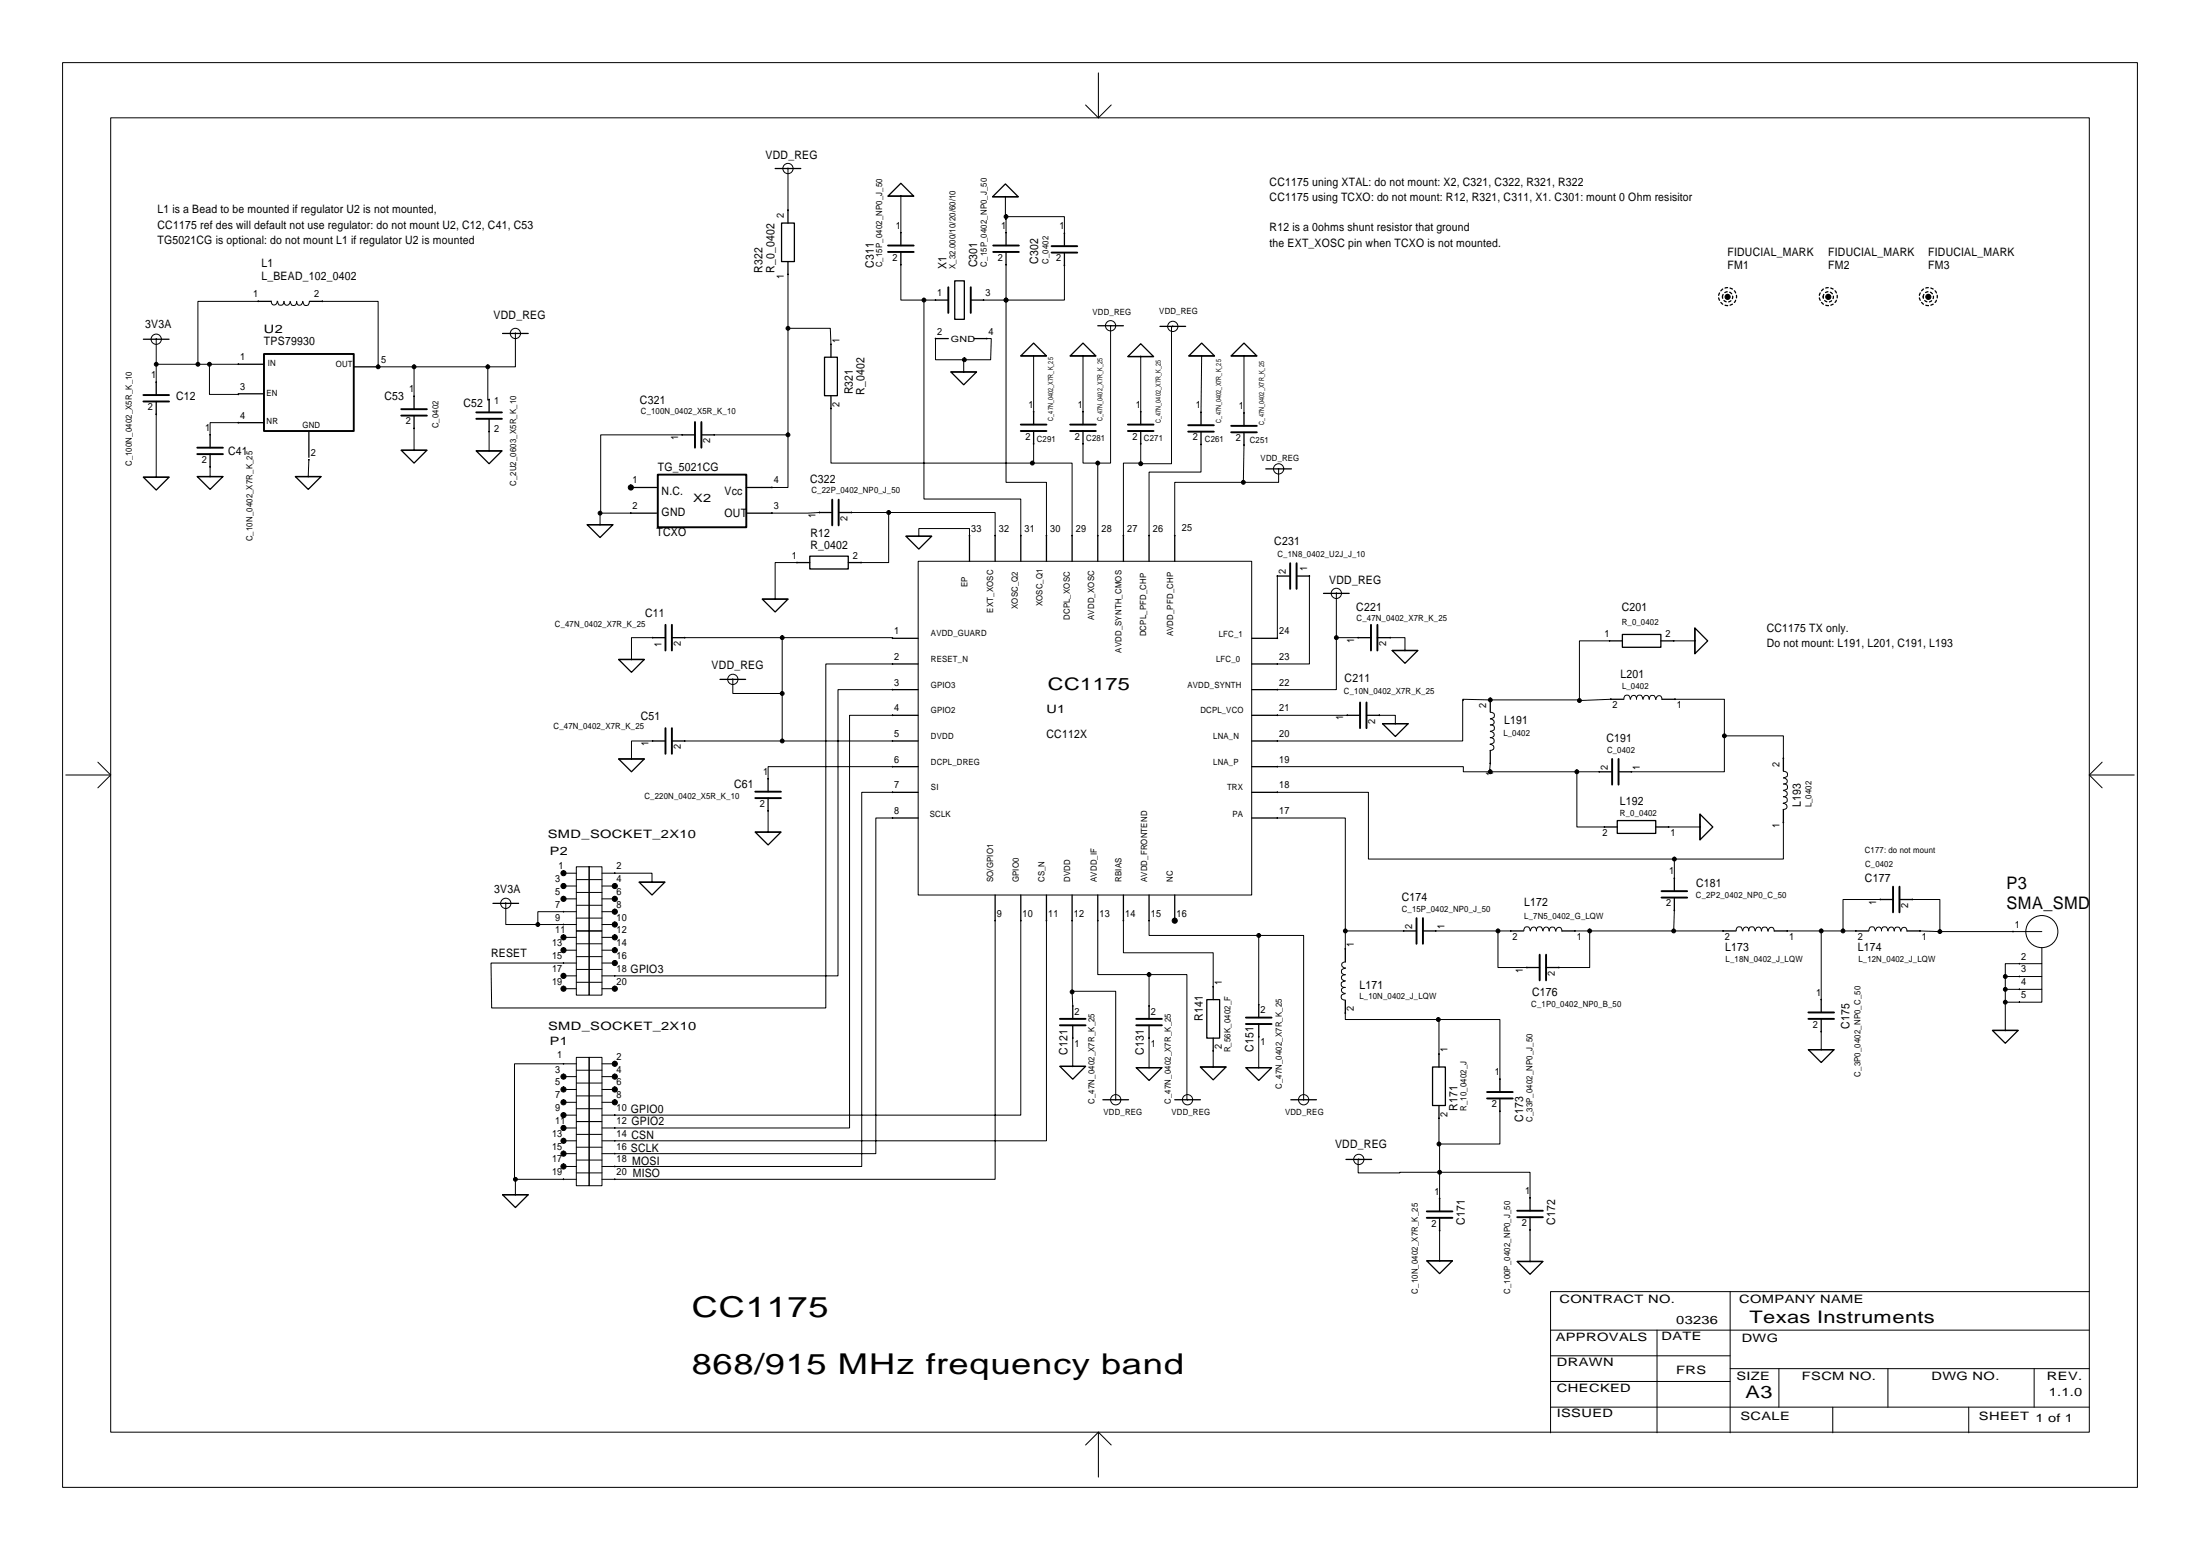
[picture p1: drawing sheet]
<svg xmlns="http://www.w3.org/2000/svg" width="436mm" height="307mm" viewBox="0 0 436 307" stroke-linecap="round" stroke-linejoin="round" font-family="sans-serif">
<g fill="none" stroke="#000" stroke-width=".2">
<path d="M12.4 12.4h410.8v281.9h-410.8zM217.5 14.4v8.9M21.9 23.3h391.8v260.1h-391.8zM156 33.3v8.3M178.4 38.8v7.2M199.1 38.9v4.5h.1v-.5M215 20.8l2.5 2.5M220 20.8l-2.5 2.5M51.1 59.6h-11.9v12.5M53.7 59.6v.2a.56 .56 0 0 0 .3 .5 .56 .56 0 0 0 .6-.1l.3-.6M55 59.6a.63 .63 0 0 0 .2 .8 .63 .63 0 0 0 .8-.1l.2-.7M56.3 59.6v.2a.56 .56 0 0 0 .3 .6 .56 .56 0 0 0 .6-.1l.2-.7"/>
<path d="M57.5 59.7a.63 .63 0 0 0 .3 .7 .63 .63 0 0 0 .7-.1l.2-.6M58.7 59.6v.2a.56 .56 0 0 0 .4 .6 .56 .56 0 0 0 .6-.1l.2-.7M60 59.7a.63 .63 0 0 0 .3 .7 .63 .63 0 0 0 .7-.1l.2-.6M63.8 59.6h11.1v13h21.7M156 54.3v31.8M178.4 52.4v7h4.6M183 59.4v39.4h19.1v7.2M183 59.4h2.2M194.8 59.4h4.4M199.2 59.4v36.1h8v10.5M199.2 59.4h.1M199.2 42.9h11.6v3.3"/>
<path d="M199.2 42.9v3.1M199.2 52.4v7M210.8 52.5v6.9h-11.6M30.9 72.1h16.3M30.9 67.1v8.5M41.5 72.1v6h5.7M82 72.6v5.8M96.6 72.6v6.6l.2-.1M102.1 66v6.6h-5.5M156 65h8.4l.1 3.1M185.2 67v4.2h5.8M191 71.2h-.2v2.4"/>
<path d="M195.4 67h.9l-.1 4.2h-5.2M204.7 70.4v11.1M214.4 70.4v11.1M219.9 64.5v27.1h-2.5M225.9 70.6v10.9M232.2 64.6h-.2v27.2h-6.1M237.9 70.4l-.1 11.2M246.3 70.4v11.3M30.9 82v12.4M41.6 92.4v1.9M47.2 83.6h-5.6v2.5M61.2 91l-.2 3.3"/>
<path d="M82 84.8v4.3M96.8 85.4v3.8M135.1 86.1h-16.2v15.4h-.1M141.4 86.1h14.6M156 86.1v10.4h-3.1M164.5 80.8v10.8h39.9M204.4 91.6h7.9v14.4M204.7 87.8v3.8h-.3M214.4 87.8v3.8h3M217.4 91.6v14.4M225.9 91.8v-.2h-3.4v14.4M225.9 87.8v4"/>
<path d="M237.8 88v5.4h-10.3v12.6M246.2 95.5h-13.6v10.5M246.3 88.1l-.1 7.4M253.2 92.8v2.7h-7M118.8 101.5h6.1M118.8 101.5v2.3M157.8 111.3h-4.3v7.3M162.3 101.4l-9.4 .1M168.6 101.4h7.4M176 101.4h21.1v4.6M176 101.4v9.9h-5.5M181.8 111.1h66.1v66h-66.1z"/>
<path d="M192 106v-1.4h-10.1v1.5M252.9 114v12.3M259.3 114v17.4h-6.4M264.6 117.4v8.8M129.2 126.2h-4.2v4.3M135.6 126.2h19.3M145.1 134.4v2.8h9.8M154.9 126.2h21.8v.1M154.9 126.2v20.4M176.7 136.5h-10.8v56.6h-46.7M176.7 131.4h-13.2v68.1h-66.1l-.2-8.9h16.9M264.6 126.2v10.3h-11.7"/>
<path d="M264.6 126.2h4.3M275.3 126.2h2.9v2.5M295.1 138.5l-5.5-.1 .2 .2h-.2v8h-36.7M295.1 138.5h17.6v.1M295.1 138.4v.1M318.7 126.8h-6v11.8M319 138.4l-6.3 .2M321.6 138.3l.2-.6a.63 .63 0 0 1 .7-.1 .63 .63 0 0 1 .3 .7M322.9 138.4l.2-.7a.59 .59 0 0 1 .7 0 .59 .59 0 0 1 .3 .7M324.1 138.3l.2-.6a.63 .63 0 0 1 .7-.1 .63 .63 0 0 1 .3 .7M325.4 138.4l.2-.7a.59 .59 0 0 1 .7 0 .59 .59 0 0 1 .2 .7M326.6 138.4l.2-.7a.63 .63 0 0 1 .8 0 .63 .63 0 0 1 .2 .7"/>
<path d="M327.9 138.4l.3-.6a.59 .59 0 0 1 .7 0 .59 .59 0 0 1 .2 .6M331.4 126.8h4.2M331.7 138.4h9.7v7.2M13 153.4h8.9M19.4 150.8l2.5 2.6M21.9 153.4l-2.5 2.5M129.2 146.6h-4.2v3.6M135.6 146.6h41.1M176.7 141.6h-8.5v81.6h-49M176.7 156.8h-6.1v74h-51.4M176.7 151.7h-24.6v2.4M252.9 151.7h36.9v1h5.3"/>
<path d="M252.9 156.8h18.1v13.2h60.5M252.9 141.6h13.9M273.1 141.6h3.2v1.6M295 147.3l.7 .3a.59 .59 0 0 1 0 .7 .59 .59 0 0 1-.7 .2M295.1 151.1l-.1 1.4 .1 .2M295.1 144.8l.7 .2a.59 .59 0 0 1 0 .7 .59 .59 0 0 1-.7 .2M295.1 142.3l.7 .2a.59 .59 0 0 1 0 .7 .59 .59 0 0 1-.7 .3M295.1 146l.7 .2a.63 .63 0 0 1 0 .8 .63 .63 0 0 1-.7 .2M295.1 152.7h21.6M295.1 143.5l.7 .2a.63 .63 0 0 1 .1 .7 .63 .63 0 0 1-.8 .3M295.1 141l.7 .2a.63 .63 0 0 1 .1 .7 .63 .63 0 0 1-.8 .3M312.2 152.7v10.9h5.5"/>
<path d="M341.4 145.6v7.1h-18.4M341.4 145.6h11.7v4.5M353.1 159l.6 .3a.59 .59 0 0 1 .1 .7 .59 .59 0 0 1-.7 .2M353.1 156.5l.7 .2a.59 .59 0 0 1 0 .7 .59 .59 0 0 1-.7 .2M353.1 154l.7 .2a.59 .59 0 0 1 0 .7 .59 .59 0 0 1-.7 .2M353.1 157.7l.7 .2a.63 .63 0 0 1 0 .7 .63 .63 0 0 1-.7 .3M353.2 155.1l.6 .2a.63 .63 0 0 1 .1 .8 .63 .63 0 0 1-.7 .3M353.2 152.7l.6 .2a.63 .63 0 0 1 .1 .7 .63 .63 0 0 1-.7 .3M413.7 153.4l2.6 2.5M413.7 153.4h8.9M416.3 150.8l-2.6 2.6M100.1 178.8v4.2h6.4"/>
<path d="M111.6 172.8h2.5M111.6 175.3h2.5M111.6 177.9h2.5M114.1 171.5h2.6v12.7h-2.6zM114.1 174.1h5.1M114.1 176.6h5.1M114.1 179.1h5.1M116.7 171.5h2.5v12.7h-2.5zM119.2 172.8h9.9v1.8M119.2 175.3h2.5M119.2 177.9h2.5M152.1 160.5v4.2"/>
<path d="M176.7 161.9h-3.3v66.4h-54.2M252.9 161.9h13.5v22.3M330.4 163.6h6.2M331.5 170v3.8M353.1 162.8v7.2h-21.6M372.3 178h-7.4v6.2M378.7 178h5.4v6.4M106.5 183h7.6M111.6 185.5h2.5M111.6 188h2.5M111.6 193.1h2.5M111.6 195.7h2.5"/>
<path d="M114.1 180.4h-7.6v2.6M114.1 184.2h2.6v12.7h-2.6zM114.1 181.7h5.1M114.1 186.8h5.1M114.1 189.3h5.1M114.1 191.8h5.1M114.1 194.4h5.1M116.7 184.2h2.5v12.7h-2.5zM119.2 183h2.5M119.2 180.4h2.5M119.2 185.5h2.5M119.2 188h2.5"/>
<path d="M119.2 190.6h2.5M119.2 195.7h2.5M197.1 182.2v51.2h-77.9M202.1 182.2v38.5h-82.9M207.2 182.2v43.6h-88M212.3 196.3v-.1h8.6v21.4M212.3 196.3l.1 2.8M212.3 182.2v14.1M217.4 182.2v10.7h10.1M222.5 182.2v6.3h17.7v6.8M227.5 192.9h7.5v24.7h.2M227.5 182.2v2.9h21.7"/>
<path d="M227.5 192.9v6.2M249.2 185.1h8.9v32.5M249.2 185.1v13.7M266.3 194.2a.63 .63 0 0 0-.7 .2 .63 .63 0 0 0 .1 .8l.6 .2M266.3 196.7a.63 .63 0 0 0-.7 .2 .63 .63 0 0 0 .1 .8l.6 .2M266.4 192.9h-.2a.56 .56 0 0 0-.5 .3 .56 .56 0 0 0 0 .6l.7 .3M266.4 195.4h-.2a.56 .56 0 0 0-.5 .3 .56 .56 0 0 0 0 .6l.7 .3M266.4 191.6a.63 .63 0 0 0-.7 .3 .63 .63 0 0 0 0 .8l.7 .2M266.4 184.2h11.5M266.4 184.2v3.6M266.4 190.4h-.2a.56 .56 0 0 0-.5 .3 .56 .56 0 0 0 .1 .6l.6 .2M284.3 184.2h14.9"/>
<path d="M296.6 184.2v7.3h5.7M301.7 184.2l.3-.7a.63 .63 0 0 1 .7 0 .63 .63 0 0 1 .3 .7M303.1 184.2l.2-.6a.59 .59 0 0 1 .7 0 .59 .59 0 0 1 .2 .6M304.2 184.2l.2-.7a.63 .63 0 0 1 .8 0 .63 .63 0 0 1 .3 .7M305.6 184.2l.2-.6a.59 .59 0 0 1 .7 0 .59 .59 0 0 1 .2 .6M306.8 184.2l.2-.6a.63 .63 0 0 1 .7-.1 .63 .63 0 0 1 .3 .7M308.1 184.3l.3-.7a.59 .59 0 0 1 .7 0 .59 .59 0 0 1 .2 .7M311.9 184.2h29.3M314.8 184.2v7.3h-6.1M331.5 180.2l-.1 4M343.8 184.2l.2-.7a.63 .63 0 0 1 .7 0 .63 .63 0 0 1 .3 .7M345.1 184.2l.3-.6a.59 .59 0 0 1 .7 0 .59 .59 0 0 1 .2 .6"/>
<path d="M346.3 184.2l.2-.7a.63 .63 0 0 1 .7 0 .63 .63 0 0 1 .3 .7M347.6 184.2l.3-.6a.59 .59 0 0 1 .7 0 .59 .59 0 0 1 .2 .6M348.8 184.2l.2-.6a.63 .63 0 0 1 .8-.1 .63 .63 0 0 1 .2 .7M350.1 184.3l.3-.7a.59 .59 0 0 1 .7 0 .59 .59 0 0 1 .2 .7M353.9 184.2h13.6M360.6 184.2v13.6M370.1 184.2l.2-.7a.63 .63 0 0 1 .7 0 .63 .63 0 0 1 .3 .7M371.4 184.2l.3-.6a.59 .59 0 0 1 .7 0 .59 .59 0 0 1 .2 .6M372.6 184.2l.2-.7a.63 .63 0 0 1 .7 0 .63 .63 0 0 1 .3 .7M373.9 184.2l.2-.6a.59 .59 0 0 1 .7 0 .59 .59 0 0 1 .3 .6M375.1 184.2l.2-.6a.63 .63 0 0 1 .8-.1 .63 .63 0 0 1 .2 .7M376.4 184.3l.3-.7a.59 .59 0 0 1 .7 0 .59 .59 0 0 1 .2 .7"/>
<path d="M380.2 184.2l3.9 .2M384.1 184.4h20.2M397.1 195.8v8.1M404.3 190.7v2.5h-7.2v2.6M404.3 187.5v3.2h-7.2v2.5M404.3 193.2v2.6h-7.2M404.3 195.8v2.5h-7.2M111.6 213.1h2.5M111.6 215.6h2.5M111.6 218.1h2.5M114.1 210.5h-12.2v22.8l.2 .1M114.1 209.2h2.6v12.7h-2.6z"/>
<path d="M114.1 211.8h5.1M114.1 214.3h5.1M114.1 216.9h5.1M114.1 219.4h5.1M116.7 209.2h2.5v12.7h-2.5zM119.2 210.5h2.5M119.2 213.1h2.5M119.2 215.6h2.5M119.2 218.1h2.5M212.4 205.4v5.6M227.5 205.4v5.9M240.2 208v3.1"/>
<path d="M249.2 205.2v6.1M266.4 200.5v1.2h18.4M284.9 208.6v-6.9h-.1h12.2v11.9M297 219.9v6.5h-12.1M360.6 204.2v3.5M102.1 233.4h12M102.1 233.4v3M111.6 220.7h2.5M111.6 223.2h2.5M111.6 225.8h2.5M111.6 228.3h2.5M111.6 230.8h2.5"/>
<path d="M114.1 221.9h2.6v12.7h-2.6zM114.1 224.5h5.1M114.1 227h5.1M114.1 229.6h5.1M114.1 232.1h5.1M116.7 221.9h2.5v12.7h-2.5zM269.1 229.4h-.2v2.7l16.2-.1M284.9 226.4v.2h.2v5.4M284.9 221.3v5.1M285.1 232h17.9v5.1M285.1 232v5.2M285.1 243.5v6"/>
<path d="M303 243.4v6.2M342.6 255.6v27.9M413.7 255.6h-106.7v27.9M307 273.4h35.6M307 268.3h35.6M307 278.5h106.7M307 263.2h106.7M328.1 263.2v20.3M342.6 270.8h71.1M352.2 270.8v7.7M362.9 278.5v5M373.8 270.8v7.7"/>
<path d="M389.8 278.5v5M402.8 270.8v7.7M217.5 283.4v8.9M217.5 283.4l-2.5 2.6M217.5 283.4l2.5 2.6"/>
<circle cx="156" cy="33.3" r="1.02"/>
<circle cx="30.9" cy="67.1" r="1.02"/>
<circle cx="102.1" cy="66" r="1.02"/>
<circle cx="219.9" cy="64.5" r="1.02"/>
<circle cx="232.2" cy="64.6" r="1.02"/>
<circle cx="253.2" cy="92.8" r="1.02"/>
<circle cx="264.6" cy="117.4" r="1.02"/>
<circle cx="145.1" cy="134.4" r="1.02"/>
<circle cx="100.1" cy="178.8" r="1.02"/>
<circle cx="404.3" cy="184.4" r="3.2"/>
<circle cx="220.9" cy="217.6" r="1.02"/>
<circle cx="235.2" cy="217.6" r="1.02"/>
<circle cx="258.1" cy="217.6" r="1.02"/>
<circle cx="269.1" cy="229.4" r="1.02"/>
</g>
<g fill="#000" stroke="#000" stroke-width=".2">
<circle cx="156" cy="33.3" r=".06"/>
<circle cx="178.4" cy="38.8" r=".06"/>
<circle cx="199.1" cy="38.9" r=".06"/>
<circle cx="51.1" cy="59.6" r=".06"/>
<circle cx="63.8" cy="59.6" r=".06"/>
<circle cx="156" cy="54.3" r=".06"/>
<circle cx="156" cy="41.6" r=".06"/>
<circle cx="178.4" cy="52.4" r=".06"/>
<circle cx="178.4" cy="46" r=".06"/>
<circle cx="183" cy="59.4" r=".38"/>
<circle cx="185.2" cy="59.4" r=".06"/>
<circle cx="194.8" cy="59.4" r=".06"/>
<circle cx="199.2" cy="42.9" r=".38"/>
<circle cx="199.2" cy="59.4" r=".38"/>
<circle cx="199.2" cy="46" r=".06"/>
<circle cx="199.2" cy="52.4" r=".06"/>
<circle cx="210.8" cy="46.2" r=".06"/>
<circle cx="210.8" cy="52.5" r=".06"/>
<circle cx="342.1" cy="58.7" r=".51"/>
<circle cx="362" cy="58.7" r=".51"/>
<circle cx="381.8" cy="58.7" r=".51"/>
<circle cx="30.9" cy="67.1" r=".06"/>
<circle cx="30.9" cy="72.1" r=".38"/>
<circle cx="30.9" cy="75.6" r=".06"/>
<circle cx="39.2" cy="72.1" r=".38"/>
<circle cx="41.5" cy="72.1" r=".38"/>
<circle cx="47.2" cy="78.1" r=".06"/>
<circle cx="47.2" cy="72.1" r=".06"/>
<circle cx="74.9" cy="72.6" r=".38"/>
<circle cx="75.1" cy="72.6" r=".06"/>
<circle cx="82" cy="72.6" r=".38"/>
<circle cx="82" cy="78.4" r=".06"/>
<circle cx="96.6" cy="72.6" r=".38"/>
<circle cx="96.8" cy="79.1" r=".06"/>
<circle cx="102.1" cy="66" r=".06"/>
<circle cx="156" cy="65" r=".38"/>
<circle cx="164.5" cy="68.1" r=".06"/>
<circle cx="185.2" cy="67" r=".06"/>
<circle cx="190.8" cy="73.6" r=".06"/>
<circle cx="191" cy="71.2" r=".38"/>
<circle cx="195.4" cy="67" r=".06"/>
<circle cx="204.7" cy="70.4" r=".06"/>
<circle cx="214.4" cy="70.4" r=".06"/>
<circle cx="219.9" cy="64.5" r=".06"/>
<circle cx="225.9" cy="70.6" r=".06"/>
<circle cx="232.2" cy="64.6" r=".06"/>
<circle cx="237.9" cy="70.4" r=".06"/>
<circle cx="246.3" cy="70.4" r=".06"/>
<circle cx="30.9" cy="94.4" r=".06"/>
<circle cx="30.9" cy="82" r=".06"/>
<circle cx="41.6" cy="94.3" r=".06"/>
<circle cx="41.6" cy="86.1" r=".06"/>
<circle cx="41.6" cy="92.4" r=".06"/>
<circle cx="47.2" cy="83.6" r=".06"/>
<circle cx="61" cy="94.3" r=".06"/>
<circle cx="61.2" cy="91" r=".06"/>
<circle cx="82" cy="89.1" r=".06"/>
<circle cx="82" cy="84.8" r=".06"/>
<circle cx="96.8" cy="89.2" r=".06"/>
<circle cx="96.8" cy="85.4" r=".06"/>
<circle cx="124.9" cy="96.5" r=".51"/>
<circle cx="135.1" cy="86.1" r=".06"/>
<circle cx="141.4" cy="86.1" r=".06"/>
<circle cx="152.9" cy="96.5" r=".06"/>
<circle cx="156" cy="86.1" r=".38"/>
<circle cx="164.5" cy="80.8" r=".06"/>
<circle cx="204.4" cy="91.6" r=".38"/>
<circle cx="204.7" cy="87.8" r=".06"/>
<circle cx="204.7" cy="81.5" r=".06"/>
<circle cx="214.4" cy="87.8" r=".06"/>
<circle cx="214.4" cy="81.5" r=".06"/>
<circle cx="217.4" cy="91.6" r=".38"/>
<circle cx="225.9" cy="91.8" r=".38"/>
<circle cx="225.9" cy="81.5" r=".06"/>
<circle cx="225.9" cy="87.8" r=".06"/>
<circle cx="237.8" cy="81.6" r=".06"/>
<circle cx="237.8" cy="88" r=".06"/>
<circle cx="246.2" cy="95.5" r=".38"/>
<circle cx="246.3" cy="81.7" r=".06"/>
<circle cx="246.3" cy="88.1" r=".06"/>
<circle cx="253.2" cy="92.8" r=".06"/>
<circle cx="118.8" cy="101.5" r=".38"/>
<circle cx="118.8" cy="103.8" r=".06"/>
<circle cx="124.9" cy="101.5" r=".06"/>
<circle cx="152.9" cy="101.5" r=".06"/>
<circle cx="153.5" cy="118.6" r=".06"/>
<circle cx="157.8" cy="111.3" r=".06"/>
<circle cx="162.3" cy="101.4" r=".06"/>
<circle cx="168.6" cy="101.4" r=".06"/>
<circle cx="170.5" cy="111.3" r=".06"/>
<circle cx="176" cy="101.4" r=".38"/>
<circle cx="181.9" cy="106.1" r=".06"/>
<circle cx="192" cy="106" r=".06"/>
<circle cx="197.1" cy="106" r=".06"/>
<circle cx="202.1" cy="106" r=".06"/>
<circle cx="207.2" cy="106" r=".06"/>
<circle cx="212.3" cy="106" r=".06"/>
<circle cx="217.4" cy="106" r=".06"/>
<circle cx="222.5" cy="106" r=".06"/>
<circle cx="227.5" cy="106" r=".06"/>
<circle cx="232.6" cy="106" r=".06"/>
<circle cx="252.9" cy="114" r=".06"/>
<circle cx="259.3" cy="114" r=".06"/>
<circle cx="264.6" cy="117.4" r=".06"/>
<circle cx="125" cy="130.5" r=".06"/>
<circle cx="129.2" cy="126.2" r=".06"/>
<circle cx="135.6" cy="126.2" r=".06"/>
<circle cx="145.1" cy="134.4" r=".06"/>
<circle cx="154.9" cy="137.2" r=".38"/>
<circle cx="154.9" cy="126.2" r=".38"/>
<circle cx="176.7" cy="126.3" r=".06"/>
<circle cx="176.7" cy="136.5" r=".06"/>
<circle cx="176.7" cy="131.4" r=".06"/>
<circle cx="252.9" cy="136.5" r=".06"/>
<circle cx="252.9" cy="131.4" r=".06"/>
<circle cx="252.9" cy="126.3" r=".06"/>
<circle cx="264.6" cy="126.2" r=".38"/>
<circle cx="268.9" cy="126.2" r=".06"/>
<circle cx="275.3" cy="126.2" r=".06"/>
<circle cx="278.2" cy="128.7" r=".06"/>
<circle cx="295.1" cy="138.5" r=".38"/>
<circle cx="295.1" cy="138.4" r=".06"/>
<circle cx="312.7" cy="138.6" r=".38"/>
<circle cx="318.7" cy="126.8" r=".06"/>
<circle cx="319" cy="138.4" r=".06"/>
<circle cx="331.4" cy="126.8" r=".06"/>
<circle cx="331.7" cy="138.4" r=".06"/>
<circle cx="335.6" cy="126.8" r=".06"/>
<circle cx="125" cy="150.2" r=".06"/>
<circle cx="129.2" cy="146.6" r=".06"/>
<circle cx="135.6" cy="146.6" r=".06"/>
<circle cx="152.1" cy="154.1" r=".06"/>
<circle cx="154.9" cy="146.6" r=".38"/>
<circle cx="176.7" cy="146.6" r=".06"/>
<circle cx="176.7" cy="151.7" r=".06"/>
<circle cx="176.7" cy="141.6" r=".06"/>
<circle cx="176.7" cy="156.8" r=".06"/>
<circle cx="252.9" cy="156.8" r=".06"/>
<circle cx="252.9" cy="151.7" r=".06"/>
<circle cx="252.9" cy="146.6" r=".06"/>
<circle cx="252.9" cy="141.6" r=".06"/>
<circle cx="266.8" cy="141.6" r=".06"/>
<circle cx="273.1" cy="141.6" r=".06"/>
<circle cx="276.3" cy="143.2" r=".06"/>
<circle cx="295.1" cy="152.7" r=".38"/>
<circle cx="295.1" cy="151.1" r=".06"/>
<circle cx="312.2" cy="152.7" r=".38"/>
<circle cx="316.7" cy="152.7" r=".06"/>
<circle cx="323" cy="152.7" r=".06"/>
<circle cx="341.4" cy="145.6" r=".38"/>
<circle cx="353.1" cy="150.1" r=".06"/>
<circle cx="100.1" cy="178.8" r=".06"/>
<circle cx="111.6" cy="172.8" r=".51"/>
<circle cx="111.6" cy="175.3" r=".51"/>
<circle cx="111.6" cy="177.9" r=".51"/>
<circle cx="121.7" cy="172.8" r=".06"/>
<circle cx="121.7" cy="175.3" r=".51"/>
<circle cx="121.7" cy="177.9" r=".51"/>
<circle cx="129.1" cy="174.6" r=".06"/>
<circle cx="152.1" cy="160.5" r=".06"/>
<circle cx="152.1" cy="164.7" r=".06"/>
<circle cx="176.7" cy="161.9" r=".06"/>
<circle cx="252.9" cy="161.9" r=".06"/>
<circle cx="317.7" cy="163.6" r=".06"/>
<circle cx="330.4" cy="163.6" r=".06"/>
<circle cx="331.5" cy="173.8" r=".06"/>
<circle cx="331.5" cy="170" r=".38"/>
<circle cx="336.6" cy="163.6" r=".06"/>
<circle cx="353.1" cy="162.8" r=".06"/>
<circle cx="372.3" cy="178" r=".06"/>
<circle cx="378.7" cy="178" r=".06"/>
<circle cx="106.5" cy="183" r=".38"/>
<circle cx="111.6" cy="190.6" r=".06"/>
<circle cx="111.6" cy="180.4" r=".06"/>
<circle cx="111.6" cy="183" r=".06"/>
<circle cx="111.6" cy="185.5" r=".51"/>
<circle cx="111.6" cy="195.7" r=".51"/>
<circle cx="111.6" cy="193.1" r=".51"/>
<circle cx="111.6" cy="188" r=".51"/>
<circle cx="121.7" cy="193.1" r=".06"/>
<circle cx="121.7" cy="195.7" r=".51"/>
<circle cx="121.7" cy="180.4" r=".51"/>
<circle cx="121.7" cy="185.5" r=".51"/>
<circle cx="121.7" cy="188" r=".51"/>
<circle cx="121.7" cy="190.6" r=".51"/>
<circle cx="121.7" cy="183" r=".51"/>
<circle cx="197.1" cy="182.2" r=".06"/>
<circle cx="202.1" cy="182.2" r=".06"/>
<circle cx="207.2" cy="182.2" r=".06"/>
<circle cx="212.3" cy="182.2" r=".06"/>
<circle cx="212.3" cy="196.3" r=".38"/>
<circle cx="212.4" cy="199.1" r=".06"/>
<circle cx="217.4" cy="182.2" r=".06"/>
<circle cx="222.5" cy="182.2" r=".06"/>
<circle cx="227.5" cy="182.2" r=".06"/>
<circle cx="227.5" cy="199.1" r=".06"/>
<circle cx="227.5" cy="192.9" r=".38"/>
<circle cx="232.6" cy="182.2" r=".51"/>
<circle cx="240.2" cy="195.3" r=".06"/>
<circle cx="249.2" cy="198.8" r=".06"/>
<circle cx="249.2" cy="185.1" r=".38"/>
<circle cx="266.4" cy="187.8" r=".06"/>
<circle cx="266.4" cy="184.2" r=".38"/>
<circle cx="277.9" cy="184.2" r=".06"/>
<circle cx="284.3" cy="184.2" r=".06"/>
<circle cx="296.6" cy="184.2" r=".38"/>
<circle cx="299.2" cy="184.2" r=".06"/>
<circle cx="302.3" cy="191.5" r=".06"/>
<circle cx="308.7" cy="191.5" r=".06"/>
<circle cx="311.9" cy="184.2" r=".06"/>
<circle cx="314.8" cy="184.2" r=".38"/>
<circle cx="331.4" cy="184.2" r=".38"/>
<circle cx="331.5" cy="180.2" r=".06"/>
<circle cx="341.2" cy="184.2" r=".06"/>
<circle cx="353.9" cy="184.2" r=".06"/>
<circle cx="360.6" cy="197.8" r=".06"/>
<circle cx="360.6" cy="184.2" r=".38"/>
<circle cx="364.9" cy="184.2" r=".38"/>
<circle cx="367.5" cy="184.2" r=".06"/>
<circle cx="380.2" cy="184.2" r=".06"/>
<circle cx="384.1" cy="184.4" r=".38"/>
<circle cx="397.1" cy="195.8" r=".38"/>
<circle cx="397.1" cy="198.3" r=".38"/>
<circle cx="397.1" cy="193.2" r=".38"/>
<circle cx="398.6" cy="184.4" r=".06"/>
<circle cx="399.9" cy="195.8" r=".06"/>
<circle cx="399.9" cy="190.7" r=".06"/>
<circle cx="399.9" cy="198.3" r=".06"/>
<circle cx="399.9" cy="193.2" r=".06"/>
<circle cx="111.6" cy="210.5" r=".06"/>
<circle cx="111.6" cy="215.6" r=".51"/>
<circle cx="111.6" cy="213.1" r=".51"/>
<circle cx="111.6" cy="218.1" r=".51"/>
<circle cx="121.7" cy="213.1" r=".51"/>
<circle cx="121.7" cy="218.1" r=".51"/>
<circle cx="121.7" cy="210.5" r=".51"/>
<circle cx="121.7" cy="215.6" r=".51"/>
<circle cx="212.4" cy="205.4" r=".06"/>
<circle cx="212.4" cy="211" r=".06"/>
<circle cx="220.9" cy="217.6" r=".06"/>
<circle cx="227.5" cy="205.4" r=".06"/>
<circle cx="227.5" cy="211.3" r=".06"/>
<circle cx="235.2" cy="217.6" r=".06"/>
<circle cx="240.2" cy="211.1" r=".06"/>
<circle cx="240.2" cy="208" r=".06"/>
<circle cx="249.2" cy="205.2" r=".06"/>
<circle cx="249.2" cy="211.3" r=".06"/>
<circle cx="258.1" cy="217.6" r=".06"/>
<circle cx="266.4" cy="200.5" r=".06"/>
<circle cx="284.8" cy="201.7" r=".38"/>
<circle cx="284.9" cy="208.6" r=".06"/>
<circle cx="297" cy="219.9" r=".06"/>
<circle cx="297" cy="213.6" r=".06"/>
<circle cx="360.6" cy="204.2" r=".06"/>
<circle cx="360.6" cy="207.7" r=".06"/>
<circle cx="397.1" cy="203.9" r=".06"/>
<circle cx="102.1" cy="233.4" r=".38"/>
<circle cx="102.1" cy="236.4" r=".06"/>
<circle cx="111.6" cy="233.4" r=".06"/>
<circle cx="111.6" cy="220.7" r=".51"/>
<circle cx="111.6" cy="223.2" r=".51"/>
<circle cx="111.6" cy="225.8" r=".51"/>
<circle cx="111.6" cy="228.3" r=".51"/>
<circle cx="111.6" cy="230.8" r=".51"/>
<circle cx="121.7" cy="233.4" r=".06"/>
<circle cx="121.7" cy="225.8" r=".06"/>
<circle cx="121.7" cy="220.7" r=".06"/>
<circle cx="121.7" cy="223.2" r=".06"/>
<circle cx="121.7" cy="230.8" r=".06"/>
<circle cx="121.7" cy="228.3" r=".06"/>
<circle cx="269.1" cy="229.4" r=".06"/>
<circle cx="284.9" cy="226.4" r=".38"/>
<circle cx="284.9" cy="221.3" r=".06"/>
<circle cx="285.1" cy="237.2" r=".06"/>
<circle cx="285.1" cy="232" r=".38"/>
<circle cx="303" cy="237.1" r=".06"/>
<circle cx="285.1" cy="243.5" r=".06"/>
<circle cx="285.1" cy="249.5" r=".06"/>
<circle cx="303" cy="249.6" r=".06"/>
<circle cx="303" cy="243.4" r=".06"/>
</g>
<g fill="none" stroke="#000" stroke-width=".25">
<path d="M153.5 33.3h5.1M175.8 38.8h5.1M178.4 36.3l2.5 2.5h-5.1zM196.5 38.9h5.1M199.1 36.4l2.5 2.5h-5.1zM51.1 59.6h2.6M61.3 59.6h2.5M154.8 44.1h2.5v7.7h-2.5zM156 41.6v2.5M156 51.8v2.5M178.4 46v2.6M178.4 49.9v2.5"/>
<path d="M185.2 59.4h2.6M189 55.6h2v7.6h-2zM192.2 59.4h2.6M199.2 46v2.6M199.2 49.9v2.5M210.8 46.2v2.5M210.8 50v2.5M28.4 67.1h5.1M30.9 75.6v2.6M30.9 79.4v2.6M47.2 77.9h5.1M47.2 72.1h5.1"/>
<path d="M70.1 72.6h5M82 78.4v2.6M96.8 79.1v2.5M99.5 66h5.1M163.3 70.7h2.5v7.6h-2.5zM164.5 68.1v2.6M164.5 78.3v2.5M185.2 67h2.6M188.3 73.6h5.1l-2.6 2.5zM188.3 73.6h5.1M192.9 67h2.5M202.1 70.4h5.1"/>
<path d="M204.7 67.9l2.5 2.5h-5.1zM211.9 70.4h5.1M214.4 67.9l2.6 2.5h-5.1zM217.4 64.5h5.1M223.3 70.6h5.1M225.9 68l2.5 2.6h-5.1zM229.7 64.6h5.1M235.4 70.4h5.1M237.9 67.9l2.6 2.5h-5.1zM243.8 70.4h5.1M246.3 67.9l2.6 2.5h-5.1zM28.4 94.4h5.1l-2.6 2.6z"/>
<path d="M28.4 94.4h5.1M39.1 94.3h5l-2.5 2.5zM39.1 94.3h5M41.6 86.1v2.5M41.6 89.9v2.5M47.2 83.6h5.1M58.5 94.3h5.1l-2.6 2.5zM58.5 94.3h5.1M61.2 85.4v5.1M79.4 89.1h5.1l-2.5 2.5zM79.4 89.1h5.1M82 82.2v2.6"/>
<path d="M94.3 89.2h5.1l-2.6 2.6zM94.3 89.2h5.1M96.8 82.9v2.5M124.9 96.5h5.1M135.1 86.1h2.5M138.9 86.1h2.5M147.8 96.5h5.1M204.7 81.5v2.5M204.7 85.3v2.5M214.4 81.5v2.5M214.4 85.3v2.5M225.9 81.5v2.5"/>
<path d="M225.9 85.3v2.5M237.8 81.6v2.5M237.8 85.4v2.6M246.3 81.7v2.6M246.3 85.5v2.6M250.6 92.8h5.1M116.3 103.8h5.1l-2.6 2.6zM116.3 103.8h5.1M124.9 101.5h5.1M147.8 101.5h5.1M150.9 118.6h5.1l-2.5 2.5zM150.9 118.6h5.1"/>
<path d="M157.8 111.3h2.5M160.3 110.1h7.7v2.5h-7.7zM162.3 101.4h2.5M166.1 101.4h2.5M168 111.3h2.5M179.4 106.1h5.1l-2.6 2.6zM179.4 106.1h5.1M192 106v5.1M197.1 106v5.1M202.1 106v5.1M207.2 106v5.1M212.3 106v5.1"/>
<path d="M217.4 106v5.1M222.5 106v5.1M227.5 106v5.1M232.6 106v5.1M252.9 114h2.6M256.7 114h2.6M262.1 117.4h5.1M122.5 130.5h5.1l-2.6 2.5zM122.5 130.5h5.1M129.2 126.2h2.6M133 126.2h2.6M142.6 134.4h5"/>
<path d="M176.7 136.5h5.1M176.7 131.4h5.1M176.7 126.3h5.1M247.9 136.5h5M247.9 131.4h5M247.9 126.3h5M268.9 126.2h2.6M272.7 126.2h2.6M275.7 128.7h5l-2.5 2.6zM275.7 128.7h5M295.1 138.4v2.5M318.7 126.8h2.6"/>
<path d="M319 138.4h2.5M321.3 125.5h7.6v2.6h-7.6zM328.9 126.8h2.5M329.1 138.4h2.6M335.6 124.3l2.5 2.5-2.5 2.6zM335.6 124.3v5.1M122.5 150.2h5.1l-2.6 2.5zM122.5 150.2h5.1M129.2 146.6h2.6M133 146.6h2.6M152.1 154.1v2.6M152.1 157.9v2.6"/>
<path d="M176.7 141.6h5.1M176.7 146.6h5.1M176.7 156.8h5.1M176.7 151.7h5.1M247.9 141.6h5M247.9 146.6h5M247.9 156.8h5M247.9 151.7h5M266.8 141.6h2.5M270.6 141.6h2.5M273.8 143.2h5l-2.5 2.5zM273.8 143.2h5"/>
<path d="M295.1 148.5v2.6M316.7 152.7h2.5M320.5 152.7h2.5M353.1 150.1v2.5M97.6 178.8h5.1M126.6 174.6h5l-2.5 2.5zM126.6 174.6h5M149.6 164.7h5l-2.5 2.5zM149.6 164.7h5M176.7 161.9h5.1M197.1 177.1v5.1M202.1 177.1v5.1"/>
<path d="M207.2 177.1v5.1M212.3 177.1v5.1M217.4 177.1v5.1M222.5 177.1v5.1M227.5 177.1v5.1M232.6 177.1v5.1M247.9 161.9h5M317.7 163.6h2.5M320.2 162.4h7.7v2.5h-7.7zM327.9 163.6h2.5M331.5 173.8v2.5M331.5 177.6v2.6"/>
<path d="M336.6 161.1l2.6 2.5-2.6 2.6zM336.6 161.1v5.1M353.1 160.2v2.6M372.3 178h2.6M376.1 178h2.6M212.4 199.1v2.5M227.5 199.1v2.5M239 197.8h2.5v7.6h-2.5zM240.2 195.3v2.5M249.2 198.8v2.6M266.4 187.8v2.5M266.4 197.9v2.6"/>
<path d="M277.9 184.2h2.6M281.8 184.2h2.5M299.2 184.2h2.5M302.3 191.5h2.6M306.1 191.5h2.6M309.3 184.2h2.6M341.2 184.2h2.5M351.4 184.2h2.5M360.6 197.8v2.6M367.5 184.2h2.5M377.6 184.2h2.6M209.9 211h5.1l-2.6 2.6z"/>
<path d="M209.9 211h5.1M212.4 202.9v2.5M218.4 217.6h5.1M225 211.3h5.1l-2.6 2.5zM225 211.3h5.1M227.5 202.9v2.5M232.6 217.6h5.1M237.7 211.1h5.1l-2.6 2.6zM237.7 211.1h5.1M240.2 205.4v2.6M246.7 211.3h5.1l-2.6 2.5zM246.7 211.3h5.1"/>
<path d="M249.2 202.6v2.6M255.6 217.6h5.1M283.7 211.1h2.5v7.7h-2.5zM284.9 208.6v2.5M284.9 218.8v2.5M297 213.6v2.5M297 217.4v2.5M358.1 207.7h5.1l-2.6 2.6zM358.1 207.7h5.1M360.6 201.6v2.6M394.5 203.9h5.1l-2.5 2.5zM394.5 203.9h5.1"/>
<path d="M99.5 236.4h5.1l-2.5 2.6zM99.5 236.4h5.1M266.5 229.4h5.1M285.1 237.2v2.5M303 237.1v2.5M282.5 249.5h5.1l-2.5 2.5zM282.5 249.5h5.1M285.1 241v2.5M300.4 249.6h5.1l-2.5 2.6zM300.4 249.6h5.1M303 240.9v2.5"/>
</g>
<g fill="none" stroke="#000" stroke-width=".38">
<path d="M175.8 48.6h5.1M175.8 49.9h5.1M187.8 56.8v5.1M192.2 56.8v5.1M196.7 48.6h5M196.7 49.9h5M208.2 48.7h5.1M208.2 50h5.1M28.4 78.2h5.1M28.4 79.4h5.1M52.3 70.1h17.8v15.2h-17.8zM39.1 88.6h5"/>
<path d="M39.1 89.9h5M79.4 81h5.1M79.4 82.2h5.1M94.3 81.6h5.1M94.3 82.9h5.1M130.2 93.9h17.6v10.4h-17.6zM137.6 83.5v5.1M138.9 83.5v5.1M164.8 98.9v5.1M166.1 98.9v5.1M202.1 84h5.1M202.1 85.3h5.1"/>
<path d="M211.9 84h5.1M211.9 85.3h5.1M223.3 84h5.1M223.3 85.3h5.1M235.3 84.1h5.1M235.3 85.4h5.1M243.8 84.3h5.1M243.8 85.5h5.1M255.5 111.5v5M256.7 111.5v5M131.8 123.6v5.1M133 123.6v5.1"/>
<path d="M269.3 139v5.1M270.6 139v5.1M271.5 123.6v5.1M272.7 123.6v5.1M131.8 144.1v5.1M133 144.1v5.1M149.6 156.7h5M149.6 157.9h5M319.2 150.2v5.1M320.5 150.2v5.1M329 176.3h5.1M329 177.6h5.1"/>
<path d="M374.9 175.5v5M376.1 175.5v5M280.5 181.7v5.1M281.8 181.7v5.1M304.9 188.9v5.1M306.1 188.9v5.1M209.9 202.9h5.1M209.9 201.6h5.1M225 202.9h5.1M225 201.6h5.1M246.7 202.6h5.1M246.7 201.4h5.1"/>
<path d="M294.5 216.1h5M294.5 217.4h5M358.1 201.6h5.1M358.1 200.4h5.1M282.5 239.7h5.1M300.4 239.6h5.1M282.5 241h5.1M300.4 240.9h5.1"/>
</g>
<g fill="none" stroke="#000" stroke-width=".25" stroke-dasharray=".5 .5">
<path d="M341.1 58.7a1.02 1.02 0 0 1 1.4-.9 1.02 1.02 0 0 1 .3 1.7 1.02 1.02 0 0 1-1.7-.4v-.4M361 58.7a1.02 1.02 0 0 1 1.4-.9 1.02 1.02 0 0 1 .3 1.7 1.02 1.02 0 0 1-1.6-.4l-.1-.4M380.8 58.7a1.02 1.02 0 0 1 1.4-.9 1.02 1.02 0 0 1 .4 1.7 1.02 1.02 0 0 1-1.7-.4l-.1-.4"/>
<circle cx="342.1" cy="58.7" r="1.78"/>
<circle cx="362" cy="58.7" r="1.78"/>
<circle cx="381.8" cy="58.7" r="1.78"/>
</g>
<g font-size="5.7">
<text x="137" y="260.7">CC1175</text>
<text x="137" y="271.9">868/915 MHz frequency band</text>
</g>
<g font-size="3.4">
<text x="207.5" y="136.5">CC1175</text>
<text x="397.3" y="176">P3</text>
<text x="397.3" y="179.8">SMA_SMD</text>
<text x="346.4" y="261.8">Texas Instruments</text>
<text x="345.6" y="276.7">A3</text>
</g>
<g font-size="2.3">
<text x="151.6" y="31.5">VDD_REG</text>
<text x="251.4" y="36.8">CC1175 uning XTAL: do not mount: X2, C321, C322, R321, R322</text>
<text x="251.4" y="39.8">CC1175 using TCXO: do not mount: R12, R321, C311, X1. C301: mount 0 Ohm resisitor</text>
<text x="31.2" y="42.2">L1 is a Bead to be mounted if regulator U2 is not mounted,</text>
<text x="31.2" y="45.2">CC1175 ref des will default not use regulator: do not mount U2, C12, C41, C53</text>
<text x="251.4" y="45.8">R12 is a 0ohms shunt resistor that ground</text>
<text x="31.2" y="48.2">TG5021CG is optional: do not mount L1 if regulator U2 is mounted</text>
<text x="51.8" y="52.8">L1</text>
<text x="173.1" y="53" transform="rotate(-90 173.1 53)">C311</text>
<text x="187.4" y="53.3" transform="rotate(-90 187.4 53.3)">X1</text>
<text x="193.5" y="52.9" transform="rotate(-90 193.5 52.9)">C301</text>
<text x="205.6" y="52.3" transform="rotate(-90 205.6 52.3)">C302</text>
<text x="251.4" y="48.8">the EXT_XOSC pin when TCXO is not mounted.</text>
<text x="342.1" y="53.2">FM1</text>
<text x="342.1" y="50.6">FIDUCIAL_MARK</text>
<text x="362" y="53.2">FM2</text>
<text x="362" y="50.6">FIDUCIAL_MARK</text>
<text x="381.8" y="53.2">FM3</text>
<text x="381.8" y="50.6">FIDUCIAL_MARK</text>
<text x="51.8" y="55.3">L_BEAD_102_0402</text>
<text x="151" y="54" transform="rotate(-90 151 54)">R322</text>
<text x="153.4" y="54" transform="rotate(-90 153.4 54)">R_0_0402</text>
<text x="28.8" y="65">3V3A</text>
<text x="52.3" y="65.9">U2</text>
<text x="97.7" y="63.1">VDD_REG</text>
<text x="52.3" y="68.3">TPS79930</text>
<text x="34.9" y="79.2">C12</text>
<text x="76.1" y="79.2">C53</text>
<text x="91.8" y="80.5">C52</text>
<text x="126.7" y="80">C321</text>
<text x="168.9" y="78" transform="rotate(-90 168.9 78)">R321</text>
<text x="171.2" y="78.1" transform="rotate(-90 171.2 78.1)">R_0402</text>
<text x="45.2" y="90">C41</text>
<text x="130.2" y="93.2">TG_5021CG</text>
<text x="160.4" y="95.6">C322</text>
<text x="131" y="98">N.C.</text>
<text x="137.2" y="99.4">X2</text>
<text x="143.5" y="98">Vcc</text>
<text x="130" y="106.1">TCXO</text>
<text x="131" y="102.1">GND</text>
<text x="143.5" y="102.3">OUT</text>
<text x="160.5" y="106.3">R12</text>
<text x="252.3" y="107.8">C231</text>
<text x="160.5" y="108.7">R_0402</text>
<text x="263.2" y="115.7">VDD_REG</text>
<text x="127.7" y="122.1">C11</text>
<text x="268.6" y="121">C221</text>
<text x="321.1" y="121">C201</text>
<text x="349.8" y="125.1">CC1175 TX only.</text>
<text x="349.8" y="128.1">Do not mount: L191, L201, C191, L193</text>
<text x="140.9" y="132.4">VDD_REG</text>
<text x="266.2" y="135">C211</text>
<text x="320.9" y="134.1">L201</text>
<text x="126.9" y="142.5">C51</text>
<text x="207.2" y="141.1">U1</text>
<text x="297.9" y="143.3">L191</text>
<text x="207.2" y="146.1">CC112X</text>
<text x="318.1" y="146.9">C191</text>
<text x="145.4" y="155.9">C61</text>
<text x="320.7" y="159.3">L192</text>
<text x="356.6" y="159.7" transform="rotate(-90 356.6 159.7)">L193</text>
<text x="108.5" y="165.8">SMD_SOCKET_2X10</text>
<text x="108.9" y="169.2">P2</text>
<text x="97.9" y="176.7">3V3A</text>
<text x="277.6" y="178.3">C174</text>
<text x="301.8" y="179.3">L172</text>
<text x="335.8" y="175.6">C181</text>
<text x="369.3" y="174.6">C177</text>
<text x="97.2" y="189.4">RESET</text>
<text x="341.6" y="188.2">L173</text>
<text x="367.9" y="188.2">L174</text>
<text x="124.9" y="192.6">GPIO3</text>
<text x="269.2" y="195.7">L171</text>
<text x="303.4" y="197.1">C176</text>
<text x="108.5" y="203.9">SMD_SOCKET_2X10</text>
<text x="238.2" y="202" transform="rotate(-90 238.2 202)">R141</text>
<text x="366.2" y="203.5" transform="rotate(-90 366.2 203.5)">C175</text>
<text x="108.9" y="206.9">P1</text>
<text x="211.4" y="208.8" transform="rotate(-90 211.4 208.8)">C121</text>
<text x="226.5" y="208.8" transform="rotate(-90 226.5 208.8)">C131</text>
<text x="248.2" y="208.1" transform="rotate(-90 248.2 208.1)">C151</text>
<text x="124.9" y="220.3">GPIO0</text>
<text x="288.6" y="219.8" transform="rotate(-90 288.6 219.8)">R171</text>
<text x="124.9" y="227.9">SCLK</text>
<text x="125" y="222.7">GPIO2</text>
<text x="125" y="225.4">CSN</text>
<text x="264.4" y="227.2">VDD_REG</text>
<text x="301.6" y="222.1" transform="rotate(-90 301.6 222.1)">C173</text>
<text x="125.2" y="230.5">MOSI</text>
<text x="125.3" y="233">MISO</text>
<text x="290" y="242.4" transform="rotate(-90 290 242.4)">C171</text>
<text x="307.9" y="242.4" transform="rotate(-90 307.9 242.4)">C172</text>
<text x="308.8" y="257.9">CONTRACT NO.</text>
<text x="344.4" y="257.9">COMPANY NAME</text>
<text x="331.9" y="262">03236</text>
<text x="308" y="265.4">APPROVALS</text>
<text x="329" y="265.3">DATE</text>
<text x="344.9" y="265.5">DWG</text>
<text x="308.3" y="275.4">CHECKED</text>
<text x="308.3" y="270.3">DRAWN</text>
<text x="331.9" y="271.9">FRS</text>
<text x="343.9" y="273">SIZE</text>
<text x="356.8" y="273">FSCM NO.</text>
<text x="382.4" y="273">DWG NO.</text>
<text x="405.3" y="273">REV.</text>
<text x="308.3" y="280.5">ISSUED</text>
<text x="344.6" y="281">SCALE</text>
<text x="391.9" y="281">SHEET 1 of 1</text>
<text x="405.7" y="276.3">1.1.0</text>
</g>
<g font-size="2">
<text x="155.2" y="43.2" transform="rotate(-90 155.2 43.2)">2</text>
<text x="177.4" y="45.3">1</text>
<text x="198.2" y="45.3">1</text>
<text x="209.8" y="45.4">1</text>
<text x="176.8" y="51.6">2</text>
<text x="197.6" y="51.6">2</text>
<text x="209.1" y="51.7">2</text>
<text x="50.1" y="58.8">1</text>
<text x="62.2" y="58.8">2</text>
<text x="155.2" y="55.3" transform="rotate(-90 155.2 55.3)">1</text>
<text x="185.6" y="58.6">1</text>
<text x="195.1" y="58.6">3</text>
<text x="47.5" y="71.3">1</text>
<text x="75.5" y="71.8">5</text>
<text x="166.2" y="67.8" transform="rotate(-90 166.2 67.8)">1</text>
<text x="185.6" y="66.2">2</text>
<text x="195.8" y="66.2">4</text>
<text x="29.9" y="74.8">1</text>
<text x="47.5" y="77.3">3</text>
<text x="81" y="77.6">1</text>
<text x="29.3" y="81.2">2</text>
<text x="47.5" y="82.8">4</text>
<text x="80.4" y="84">2</text>
<text x="97.9" y="79.9">1</text>
<text x="166.2" y="80.5" transform="rotate(-90 166.2 80.5)">2</text>
<text x="203.7" y="80.7">1</text>
<text x="213.5" y="80.7">1</text>
<text x="224.9" y="80.7">1</text>
<text x="236.8" y="80.8">1</text>
<text x="245.3" y="80.9">1</text>
<text x="40.6" y="85.3">1</text>
<text x="97.9" y="85.5">2</text>
<text x="134.3" y="87" transform="rotate(-90 134.3 87)">1</text>
<text x="140.6" y="87.7" transform="rotate(-90 140.6 87.7)">2</text>
<text x="203" y="87">2</text>
<text x="212.8" y="87">2</text>
<text x="224.3" y="87">2</text>
<text x="236.2" y="87.2">2</text>
<text x="244.7" y="87.3">2</text>
<text x="40" y="91.6">2</text>
<text x="61.5" y="90.2">2</text>
<text x="125.3" y="95.7">1</text>
<text x="153.2" y="95.7">4</text>
<text x="125.3" y="100.8">2</text>
<text x="153.2" y="100.8">3</text>
<text x="161.5" y="102.4" transform="rotate(-90 161.5 102.4)">1</text>
<text x="167.8" y="103" transform="rotate(-90 167.8 103)">2</text>
<text x="192.3" y="105.2">33</text>
<text x="197.8" y="105.2">32</text>
<text x="202.9" y="105.2">31</text>
<text x="208" y="105.2">30</text>
<text x="213" y="105.2">29</text>
<text x="218.1" y="105.2">28</text>
<text x="223.2" y="105.2">27</text>
<text x="228.3" y="105.2">26</text>
<text x="234" y="105.2">25</text>
<text x="156.8" y="110.5">1</text>
<text x="168.9" y="110.5">2</text>
<text x="254.6" y="113.6" transform="rotate(-90 254.6 113.6)">2</text>
<text x="258.8" y="113" transform="rotate(-90 258.8 113)">1</text>
<text x="177.1" y="125.5">1</text>
<text x="253.3" y="125.5">24</text>
<text x="131" y="128" transform="rotate(-90 131 128)">1</text>
<text x="134.8" y="127.8" transform="rotate(-90 134.8 127.8)">2</text>
<text x="177.1" y="130.6">2</text>
<text x="253.3" y="130.6">23</text>
<text x="268.1" y="127.2" transform="rotate(-90 268.1 127.2)">1</text>
<text x="274.5" y="127.8" transform="rotate(-90 274.5 127.8)">2</text>
<text x="317.7" y="126">1</text>
<text x="329.8" y="126">2</text>
<text x="177.1" y="135.7">3</text>
<text x="253.3" y="135.7">22</text>
<text x="177.1" y="140.8">4</text>
<text x="253.3" y="140.8">21</text>
<text x="266" y="142.5" transform="rotate(-90 266 142.5)">1</text>
<text x="272.3" y="143.2" transform="rotate(-90 272.3 143.2)">2</text>
<text x="294.3" y="140" transform="rotate(-90 294.3 140)">2</text>
<text x="319.3" y="140.1">2</text>
<text x="332" y="140.1">1</text>
<text x="128.4" y="147.6" transform="rotate(-90 128.4 147.6)">1</text>
<text x="134.8" y="148.3" transform="rotate(-90 134.8 148.3)">2</text>
<text x="177.1" y="145.8">5</text>
<text x="253.3" y="145.8">20</text>
<text x="151.1" y="153.3">1</text>
<text x="177.1" y="150.9">6</text>
<text x="177.1" y="156">7</text>
<text x="253.3" y="156">18</text>
<text x="253.3" y="150.9">19</text>
<text x="295.7" y="153.5" transform="rotate(-90 295.7 153.5)">1</text>
<text x="318.4" y="152.4" transform="rotate(-90 318.4 152.4)">2</text>
<text x="324.7" y="152.4" transform="rotate(-90 324.7 152.4)">1</text>
<text x="352.3" y="151.7" transform="rotate(-90 352.3 151.7)">2</text>
<text x="150.5" y="159.7">2</text>
<text x="177.1" y="161.1">8</text>
<text x="253.3" y="161.1">17</text>
<text x="317.3" y="165.5">2</text>
<text x="330.8" y="165.4">1</text>
<text x="352.3" y="163.8" transform="rotate(-90 352.3 163.8)">1</text>
<text x="110.6" y="172">1</text>
<text x="122.1" y="172">2</text>
<text x="330.5" y="173">1</text>
<text x="110" y="174.5">3</text>
<text x="110" y="177.1">5</text>
<text x="110" y="179.6">7</text>
<text x="122.1" y="174.5">4</text>
<text x="122.1" y="177.1">6</text>
<text x="122.1" y="179.6">8</text>
<text x="329.9" y="179.4">2</text>
<text x="371.5" y="179" transform="rotate(-90 371.5 179)">1</text>
<text x="377.9" y="179.6" transform="rotate(-90 377.9 179.6)">2</text>
<text x="110" y="182.2">9</text>
<text x="110" y="184.7">11</text>
<text x="122.1" y="182.2">10</text>
<text x="122.1" y="184.7">12</text>
<text x="197.4" y="181.4">9</text>
<text x="202.5" y="181.4">10</text>
<text x="207.6" y="181.4">11</text>
<text x="212.6" y="181.4">12</text>
<text x="217.7" y="181.4">13</text>
<text x="222.8" y="181.4">14</text>
<text x="227.9" y="181.4">15</text>
<text x="233" y="181.4">16</text>
<text x="279.7" y="183.9" transform="rotate(-90 279.7 183.9)">2</text>
<text x="286" y="183.9" transform="rotate(-90 286 183.9)">1</text>
<text x="299.5" y="185.9">2</text>
<text x="312.2" y="185.9">1</text>
<text x="341.6" y="185.9">2</text>
<text x="354.3" y="185.9">1</text>
<text x="367.8" y="185.9">2</text>
<text x="380.5" y="185.9">1</text>
<text x="399" y="183.6">1</text>
<text x="109.3" y="187.2">13</text>
<text x="109.3" y="189.8">15</text>
<text x="122.1" y="187.2">14</text>
<text x="122.1" y="189.8">16</text>
<text x="268.1" y="187.4" transform="rotate(-90 268.1 187.4)">1</text>
<text x="400.2" y="189.9">2</text>
<text x="109.3" y="192.3">17</text>
<text x="109.3" y="194.9">19</text>
<text x="122.1" y="192.3">18</text>
<text x="122.1" y="194.9">20</text>
<text x="241.9" y="194.9" transform="rotate(-90 241.9 194.9)">1</text>
<text x="301.5" y="192.5" transform="rotate(-90 301.5 192.5)">1</text>
<text x="307.9" y="193.1" transform="rotate(-90 307.9 193.1)">2</text>
<text x="359.6" y="197">1</text>
<text x="400.2" y="192.4">3</text>
<text x="400.2" y="195">4</text>
<text x="400.2" y="197.5">5</text>
<text x="212.8" y="200.8">2</text>
<text x="227.9" y="200.8">2</text>
<text x="249.6" y="200.5">2</text>
<text x="268.1" y="200.1" transform="rotate(-90 268.1 200.1)">2</text>
<text x="359" y="203.4">2</text>
<text x="110.3" y="209.4">1</text>
<text x="122.1" y="209.7">2</text>
<text x="212.8" y="207.1">1</text>
<text x="227.9" y="207.1">1</text>
<text x="241.9" y="207.6" transform="rotate(-90 241.9 207.6)">2</text>
<text x="249.6" y="206.9">1</text>
<text x="286.6" y="208.2" transform="rotate(-90 286.6 208.2)">1</text>
<text x="110" y="212.3">3</text>
<text x="110" y="214.8">5</text>
<text x="122.1" y="212.3">4</text>
<text x="122.1" y="214.8">6</text>
<text x="296" y="212.8">1</text>
<text x="110" y="217.3">7</text>
<text x="110" y="219.9">9</text>
<text x="122.1" y="217.3">8</text>
<text x="122.1" y="219.9">10</text>
<text x="286.6" y="220.9" transform="rotate(-90 286.6 220.9)">2</text>
<text x="295.4" y="219.1">2</text>
<text x="109.3" y="225">13</text>
<text x="109.3" y="227.5">15</text>
<text x="110" y="222.4">11</text>
<text x="122.1" y="222.4">12</text>
<text x="122.1" y="225">14</text>
<text x="122.1" y="227.5">16</text>
<text x="109.3" y="230">17</text>
<text x="109.3" y="232.6">19</text>
<text x="122.1" y="230">18</text>
<text x="122.1" y="232.6">20</text>
<text x="284.1" y="236.4">1</text>
<text x="302" y="236.3">1</text>
<text x="283.4" y="242.7">2</text>
<text x="301.3" y="242.6">2</text>
</g>
<g font-size="1.7">
<text x="174.7" y="52.9" transform="rotate(-90 174.7 52.9)">C_15P_0402_NP0_J_50</text>
<text x="189.2" y="53.3" transform="rotate(-90 189.2 53.3)">X_32.000/10/20/60/10</text>
<text x="195.4" y="52.8" transform="rotate(-90 195.4 52.8)">C_15P_0402_NP0_J_50</text>
<text x="207.6" y="52.3" transform="rotate(-90 207.6 52.3)">C_0402</text>
<text x="216.4" y="62.3">VDD_REG</text>
<text x="229.6" y="62.2">VDD_REG</text>
<text x="188.3" y="67.6">GND</text>
<text x="53" y="72.5">IN</text>
<text x="66.5" y="72.7">OUT</text>
<text x="52.8" y="83.9">NR</text>
<text x="52.8" y="78.3">EN</text>
<text x="126.9" y="81.9">C_100N_0402_X5R_K_10</text>
<text x="59.9" y="84.7">GND</text>
<text x="86.8" y="84.8" transform="rotate(-90 86.8 84.8)">C_0402</text>
<text x="205.3" y="87.5">C291</text>
<text x="215.1" y="87.3">C281</text>
<text x="226.5" y="87.2">C271</text>
<text x="238.6" y="87.5">C261</text>
<text x="247.5" y="87.6">C251</text>
<text x="26.1" y="92.3" transform="rotate(-90 26.1 92.3)">C_100N_0402_X5R_K_10</text>
<text x="249.6" y="91.3">VDD_REG</text>
<text x="102.2" y="96.2" transform="rotate(-90 102.2 96.2)">C_2U2_0603_X5R_K_10</text>
<text x="160.7" y="97.5">C_22P_0402_NP0_J_50</text>
<text x="50" y="107.1" transform="rotate(-90 50 107.1)">C_10N_0402_X7R_K_25</text>
<text x="253" y="110.2">C_1N8_0402_U2J_J_10</text>
<text x="191.6" y="116.2" transform="rotate(-90 191.6 116.2)">EP</text>
<text x="206.4" y="120" transform="rotate(-90 206.4 120)">XOSC_Q1</text>
<text x="109.9" y="124.2">C_47N_0402_X7R_K_25</text>
<text x="184.4" y="125.9">AVDD_GUARD</text>
<text x="196.7" y="121.2" transform="rotate(-90 196.7 121.2)">EXT_XOSC</text>
<text x="201.6" y="120.5" transform="rotate(-90 201.6 120.5)">XOSC_Q2</text>
<text x="211.8" y="122.7" transform="rotate(-90 211.8 122.7)">DCPL_XOSC</text>
<text x="216.7" y="122.7" transform="rotate(-90 216.7 122.7)">AVDD_XOSC</text>
<text x="226.9" y="125.9" transform="rotate(-90 226.9 125.9)">DCPL_PFD_CHP</text>
<text x="232.3" y="125.9" transform="rotate(-90 232.3 125.9)">AVDD_PFD_CHP</text>
<text x="268.6" y="122.9">C_47N_0402_X7R_K_25</text>
<text x="321.1" y="123.8">R_0_0402</text>
<text x="184.4" y="131">RESET_N</text>
<text x="222.1" y="129.2" transform="rotate(-90 222.1 129.2)">AVDD_SYNTH_CMOS</text>
<text x="240.8" y="131">LFC_0</text>
<text x="241.4" y="126.1">LFC_1</text>
<text x="184.4" y="136.1">GPIO3</text>
<text x="235.2" y="136.1">AVDD_SYNTH</text>
<text x="266.1" y="137.2">C_10N_0402_X7R_K_25</text>
<text x="321.2" y="136.3">L_0402</text>
<text x="184.4" y="141.2">GPIO2</text>
<text x="237.7" y="141.2">DCPL_VCO</text>
<text x="109.6" y="144.4">C_47N_0402_X7R_K_25</text>
<text x="184.4" y="146.3">DVDD</text>
<text x="240.2" y="146.3">LNA_N</text>
<text x="297.7" y="145.6">L_0402</text>
<text x="318.2" y="149">C_0402</text>
<text x="184.4" y="151.3">DCPL_DREG</text>
<text x="240.2" y="151.3">LNA_P</text>
<text x="127.6" y="158.1">C_220N_0402_X5R_K_10</text>
<text x="184.1" y="161.7">SCLK</text>
<text x="184.4" y="156.4">SI</text>
<text x="243" y="156.3">TRX</text>
<text x="244.1" y="161.7">PA</text>
<text x="320.8" y="161.5">R_0_0402</text>
<text x="358.7" y="159.8" transform="rotate(-90 358.7 159.8)">L_0402</text>
<text x="369.3" y="168.9">C177: do not mount</text>
<text x="369.3" y="171.7">C_0402</text>
<text x="196.7" y="174.6" transform="rotate(-90 196.7 174.6)">SO/GPIO1</text>
<text x="201.8" y="174.6" transform="rotate(-90 201.8 174.6)">GPIO0</text>
<text x="206.8" y="174.6" transform="rotate(-90 206.8 174.6)">CS_N</text>
<text x="211.9" y="174.6" transform="rotate(-90 211.9 174.6)">DVDD</text>
<text x="217.2" y="174.5" transform="rotate(-90 217.2 174.5)">AVDD_IF</text>
<text x="222.1" y="174.5" transform="rotate(-90 222.1 174.5)">RBIAS</text>
<text x="227.2" y="174.6" transform="rotate(-90 227.2 174.6)">AVDD_FRONTEND</text>
<text x="232.2" y="174.6" transform="rotate(-90 232.2 174.6)">NC</text>
<text x="335.8" y="177.8">C_2P2_0402_NP0_C_50</text>
<text x="277.6" y="180.5">C_15P_0402_NP0_J_50</text>
<text x="301.8" y="181.9">L_7N5_0402_G_LQW</text>
<text x="341.7" y="190.3">L_18N_0402_J_LQW</text>
<text x="368" y="190.3">L_12N_0402_J_LQW</text>
<text x="269.2" y="197.7">L_10N_0402_J_LQW</text>
<text x="303.2" y="199.2">C_1P0_0402_NP0_B_50</text>
<text x="243.7" y="208.2" transform="rotate(-90 243.7 208.2)">R_56K_0402_F</text>
<text x="253.8" y="215.5" transform="rotate(-90 253.8 215.5)">C_47N_0402_X7R_K_25</text>
<text x="368.4" y="213.1" transform="rotate(-90 368.4 213.1)">C_3P0_0402_NP0_C_50</text>
<text x="216.7" y="218.4" transform="rotate(-90 216.7 218.4)">C_47N_0402_X7R_K_25</text>
<text x="218.5" y="220.7">VDD_REG</text>
<text x="231.9" y="218.4" transform="rotate(-90 231.9 218.4)">C_47N_0402_X7R_K_25</text>
<text x="232" y="220.6">VDD_REG</text>
<text x="254.5" y="220.6">VDD_REG</text>
<text x="290.4" y="219.8" transform="rotate(-90 290.4 219.8)">R_10_0402_J</text>
<text x="303.5" y="222.1" transform="rotate(-90 303.5 222.1)">C_33P_0402_NP0_J_50</text>
<text x="280.7" y="256" transform="rotate(-90 280.7 256)">C_10N_0402_X7R_K_25</text>
<text x="299" y="256.1" transform="rotate(-90 299 256.1)">C_100P_0402_NP0_J_50</text>
</g>
<g font-size="1.4">
<text x="208.6" y="83.3" transform="rotate(-90 208.6 83.3)">C_47N_0402_X7R_K_25</text>
<text x="218.3" y="83.4" transform="rotate(-90 218.3 83.4)">C_47N_0402_X7R_K_25</text>
<text x="229.9" y="83.8" transform="rotate(-90 229.9 83.8)">C_47N_0402_X7R_K_25</text>
<text x="241.8" y="83.6" transform="rotate(-90 241.8 83.6)">C_47N_0402_X7R_K_25</text>
<text x="250.3" y="84" transform="rotate(-90 250.3 84)">C_47N_0402_X7R_K_25</text>
</g>
</svg>
